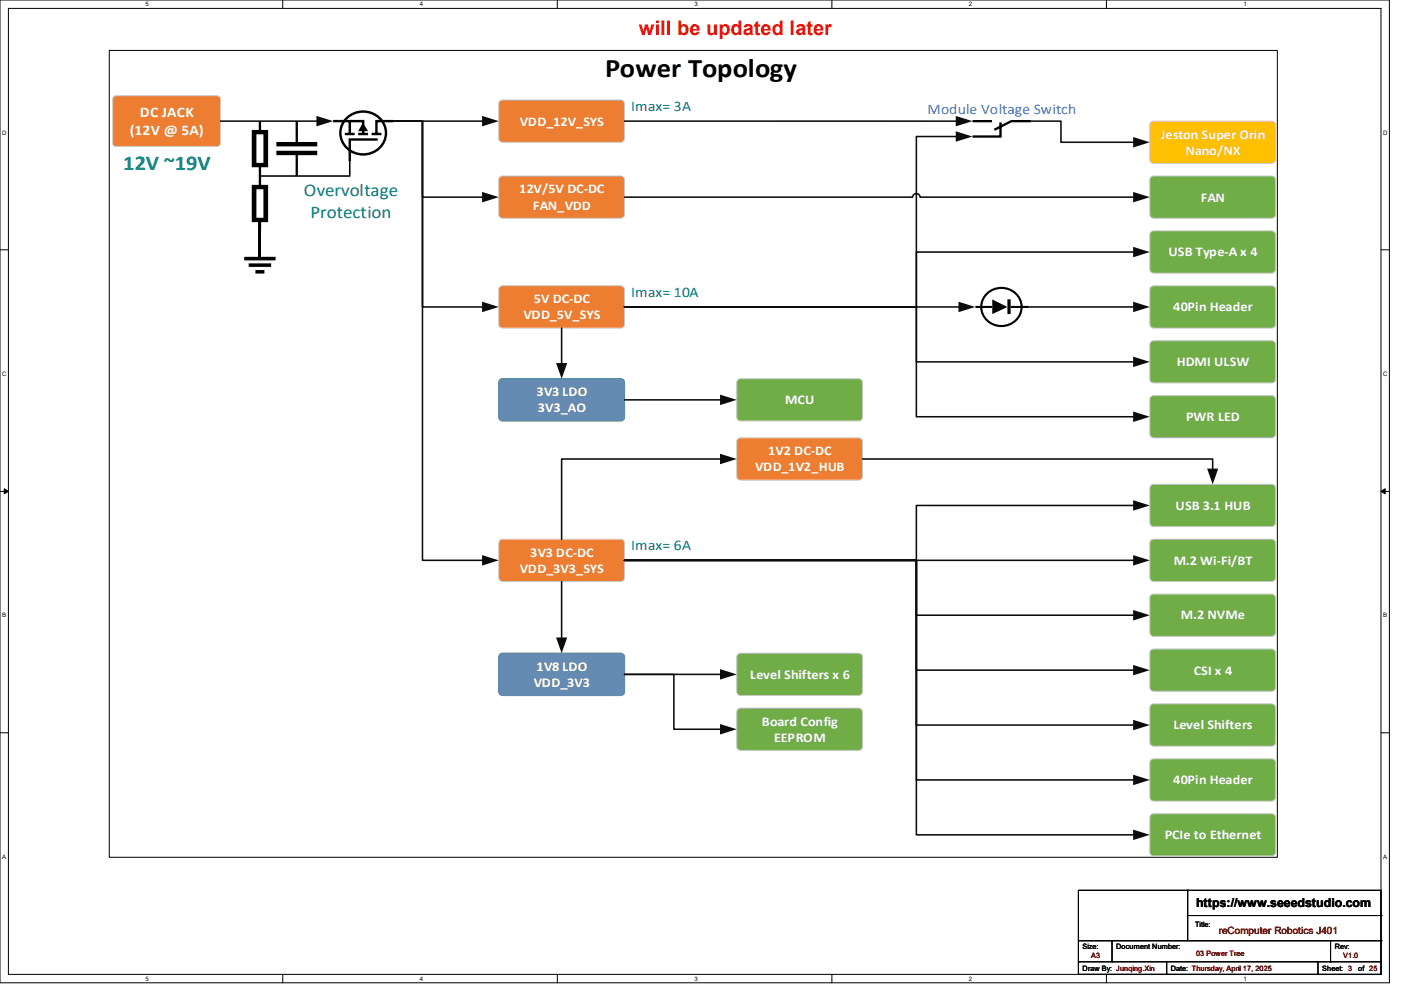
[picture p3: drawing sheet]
<svg xmlns="http://www.w3.org/2000/svg" width="297mm" height="210mm" viewBox="0 0 297 210" stroke-linecap="round" stroke-linejoin="round" font-family="sans-serif">
<path d="M0 0h293.9v207.9h-293.9zM1.8 1.8h290.3v204.3h-290.3z" fill="none" stroke="#000" stroke-width=".21"/>
<g fill="#fff">
<path d="M30.8 .2h.7v1.4h-.7z"/>
<path d="M30.8 206.2h.7v1.4h-.7z"/>
</g>
<path d="M59.8 0v1.8M59.8 206.1v1.8" fill="none" stroke="#000" stroke-width=".21"/>
<g fill="#fff">
<path d="M88.8 .2h.7v1.4h-.7z"/>
<path d="M88.8 206.2h.7v1.4h-.7z"/>
</g>
<path d="M117.9 0v1.8M117.9 206.1v1.8" fill="none" stroke="#000" stroke-width=".21"/>
<g fill="#fff">
<path d="M146.9 .2h.7v1.4h-.7z"/>
<path d="M146.9 206.2h.7v1.4h-.7z"/>
</g>
<path d="M176 0v1.8M176 206.1v1.8" fill="none" stroke="#000" stroke-width=".21"/>
<g fill="#fff">
<path d="M205 .2h.7v1.4h-.7z"/>
<path d="M205 206.2h.7v1.4h-.7z"/>
</g>
<path d="M234.1 0v1.8M234.1 206.1v1.8" fill="none" stroke="#000" stroke-width=".21"/>
<g fill="#fff">
<path d="M263.1 .2h.6v1.4h-.6z"/>
<path d="M263.1 206.2h.6v1.4h-.6z"/>
<path d="M.5 27.3h.9v1.4h-.9z"/>
<path d="M292.6 27.3h.9v1.4h-.9z"/>
<path d="M.5 78.4h.9v1.4h-.9z"/>
<path d="M292.6 78.4h.9v1.4h-.9z"/>
</g>
<path d="M0 52.8h1.8M292.1 52.8h1.8" fill="none" stroke="#000" stroke-width=".21"/>
<g fill="#fff">
<path d="M.5 129.5h.8v1.4h-.8z"/>
<path d="M292.6 129.5h.8v1.4h-.8z"/>
</g>
<path d="M0 103.9h1.8M292.1 103.9h1.8" fill="none" stroke="#000" stroke-width=".21"/>
<path d="M.9 103.4l.9 .5-.9 .5zM292.1 103.9l.9-.5v1z" fill="#000" stroke="#000" stroke-width=".21"/>
<g fill="#fff">
<path d="M.5 180.5h.8v1.4h-.8z"/>
<path d="M292.6 180.5h.8v1.4h-.8z"/>
</g>
<path d="M0 155h1.8M292.1 155h1.8" fill="none" stroke="#000" stroke-width=".21"/>
<path d="M23.2 10.7h247v170.6h-247z" fill="#fff"/>
<path d="M23.1 10.7h247.1v170.6h-247.1z" fill="none" stroke="#000" stroke-width=".21"/>
<g fill="#000">
<path d="M76.8 25.9l1.1 1.8h-2.1z"/>
<path d="M53.3 27.5h3.4v7.9h-1v-1h-1.5v-6h1.5v7h-2.4z" fill-rule="evenodd"/>
<path d="M58.5 30v1h8.6v-1zM58.5 31.9v.9h8.6v-.9z" fill-rule="evenodd"/>
<path d="M54.7 46.2h.5v8.2h-.5z" fill-rule="evenodd"/>
<path d="M53.3 39.1h3.4v7.9h-1v-.9h-1.5v-6.1h1.5v7h-2.4z" fill-rule="evenodd"/>
<path d="M213.1 63.3h.7v3.1h-.7zM209.9 63.3v3.1l3.2-1.5z" fill-rule="evenodd"/>
</g>
<path d="M55 25.6v2.3M55 34.9v4.6M62.8 25.6v4.5M62.8 32.7v4.5M205.7 25.6h4.2M211.7 25.9v3h-6M218.1 25.6h-4.2l-3.6 1.9M55 46.5v2.3" fill="none" stroke="#000" stroke-width=".49"/>
<path d="M51.7 54.7h6.6M52.6 56.1h4.8M54 57.5h1.9" fill="none" stroke="#000" stroke-width=".75" stroke-linecap="butt"/>
<path d="M70.5 25.6h3.5v2.7M73 28.3h2M73.1 25.2a4.8 4.8 0 0 1 5.6-1.2 4.8 4.8 0 0 1 2.9 4.9 4.9 4.9 0 0 1-5.2 3.7 4.9 4.9 0 0 1-4.4-4.5 4.4 4.4 0 0 1 1.1-2.9zM74 25.6h2.8v1.3M75.8 28.3h2.1M76.8 26.7v1.6M78.6 28.3h2.1M79.9 29.5h-5.9v4.6M83.2 25.6h-3.6v2.8" fill="none" stroke="#000" stroke-width=".51"/>
<path d="M206.4 64.9h3.5M208.6 62.3a4.2 4.2 0 0 1 5.3-.9 4.2 4.2 0 0 1 2 4.9 4.3 4.3 0 0 1-5.1 2.5 4.3 4.3 0 0 1-3.2-4.6l.2-.7zM213.8 64.9h3.8" fill="none" stroke="#000" stroke-width=".45"/>
<path d="M74 34.1v3.1h-19" fill="none" stroke="#000" stroke-width=".33"/>
<path d="M24 20.5l.6-.2h21.3a.7 .7 0 0 1 .7 .6v9.4a.69 .69 0 0 1-.7 .7h-21.3a.68 .68 0 0 1-.8-.7v-9.4z" fill-rule="evenodd" fill="#ed7d31"/>
<path d="M24 20.5l.6-.2h21.3a.7 .7 0 0 1 .7 .6v9.4a.69 .69 0 0 1-.7 .7h-21.3a.68 .68 0 0 1-.8-.7v-9.4z" fill="none" stroke="#c8c8c8" stroke-width=".21"/>
<path d="M105.8 21.4l.5-.2h25a.81 .81 0 0 1 .8 .7v7.4a.81 .81 0 0 1-.8 .8h-25a.81 .81 0 0 1-.8-.8v-7.4z" fill-rule="evenodd" fill="#ed7d31"/>
<path d="M105.8 21.4l.5-.2h25a.81 .81 0 0 1 .8 .7v7.4a.81 .81 0 0 1-.8 .8h-25a.81 .81 0 0 1-.8-.8v-7.4z" fill="none" stroke="#c8c8c8" stroke-width=".21"/>
<path d="M46.6 25.6h20.6" fill="none" stroke="#0c0c0c" stroke-width=".33"/>
<path d="M66.9 24.5l3.6 1.1-3.6 1.1z" fill="#0c0c0c"/>
<path d="M243.5 25.8l.6-.2h24.9a.81 .81 0 0 1 .8 .8v7.4a.81 .81 0 0 1-.8 .8h-24.9a.81 .81 0 0 1-.9-.8v-7.4z" fill-rule="evenodd" fill="#fec000"/>
<path d="M243.5 25.8l.6-.2h24.9a.81 .81 0 0 1 .8 .8v7.4a.81 .81 0 0 1-.8 .8h-24.9a.81 .81 0 0 1-.9-.8v-7.4z" fill="none" stroke="#c8c8c8" stroke-width=".21"/>
<path d="M105.8 60.7l.5-.3h25a.81 .81 0 0 1 .8 .8v7.4a.81 .81 0 0 1-.8 .8h-25a.81 .81 0 0 1-.8-.8v-7.4z" fill-rule="evenodd" fill="#ed7d31"/>
<path d="M105.8 60.7l.5-.3h25a.81 .81 0 0 1 .8 .8v7.4a.81 .81 0 0 1-.8 .8h-25a.81 .81 0 0 1-.8-.8v-7.4z" fill="none" stroke="#c8c8c8" stroke-width=".21"/>
<path d="M105.8 80.3l.5-.2h25a.81 .81 0 0 1 .8 .8v7.4a.81 .81 0 0 1-.8 .7h-25a.81 .81 0 0 1-.8-.7v-7.4z" fill-rule="evenodd" fill="#668bb3"/>
<path d="M105.8 80.3l.5-.2h25a.81 .81 0 0 1 .8 .8v7.4a.81 .81 0 0 1-.8 .7h-25a.81 .81 0 0 1-.8-.7v-7.4z" fill="none" stroke="#547495" stroke-width=".25"/>
<path d="M156.1 80.3l.6-.2h24.9a.81 .81 0 0 1 .9 .8v7.4a.81 .81 0 0 1-.9 .7h-24.9a.81 .81 0 0 1-.8-.7v-7.4z" fill-rule="evenodd" fill="#70ad47"/>
<path d="M156.1 80.3l.6-.2h24.9a.81 .81 0 0 1 .9 .8v7.4a.81 .81 0 0 1-.9 .7h-24.9a.81 .81 0 0 1-.8-.7v-7.4z" fill="none" stroke="#c8c8c8" stroke-width=".21"/>
<path d="M243.5 37.5l.6-.3h24.9a.81 .81 0 0 1 .8 .8v7.4a.81 .81 0 0 1-.8 .8h-24.9a.81 .81 0 0 1-.9-.8v-7.4z" fill-rule="evenodd" fill="#70ad47"/>
<path d="M243.5 37.5l.6-.3h24.9a.81 .81 0 0 1 .8 .8v7.4a.81 .81 0 0 1-.8 .8h-24.9a.81 .81 0 0 1-.9-.8v-7.4z" fill="none" stroke="#c8c8c8" stroke-width=".21"/>
<path d="M156.1 92.8l.6-.2h24.9a.81 .81 0 0 1 .9 .8v7.4a.81 .81 0 0 1-.9 .7h-24.9a.81 .81 0 0 1-.8-.7v-7.4z" fill-rule="evenodd" fill="#ed7d31"/>
<path d="M156.1 92.8l.6-.2h24.9a.81 .81 0 0 1 .9 .8v7.4a.81 .81 0 0 1-.9 .7h-24.9a.81 .81 0 0 1-.8-.7v-7.4z" fill="none" stroke="#c8c8c8" stroke-width=".21"/>
<path d="M243.5 49.1l.6-.3h24.9a.81 .81 0 0 1 .8 .8v7.4a.81 .81 0 0 1-.8 .8h-24.9a.81 .81 0 0 1-.9-.8v-7.4z" fill-rule="evenodd" fill="#70ad47"/>
<path d="M243.5 49.1l.6-.3h24.9a.81 .81 0 0 1 .8 .8v7.4a.81 .81 0 0 1-.8 .8h-24.9a.81 .81 0 0 1-.9-.8v-7.4z" fill="none" stroke="#c8c8c8" stroke-width=".21"/>
<path d="M243.5 60.7l.6-.3h24.9a.81 .81 0 0 1 .8 .8v7.4a.81 .81 0 0 1-.8 .8h-24.9a.81 .81 0 0 1-.9-.8v-7.4z" fill-rule="evenodd" fill="#70ad47"/>
<path d="M243.5 60.7l.6-.3h24.9a.81 .81 0 0 1 .8 .8v7.4a.81 .81 0 0 1-.8 .8h-24.9a.81 .81 0 0 1-.9-.8v-7.4z" fill="none" stroke="#c8c8c8" stroke-width=".21"/>
<path d="M243.5 72.3l.6-.2h24.9a.81 .81 0 0 1 .8 .7v7.4a.81 .81 0 0 1-.8 .8h-24.9a.81 .81 0 0 1-.9-.8v-7.4z" fill-rule="evenodd" fill="#70ad47"/>
<path d="M243.5 72.3l.6-.2h24.9a.81 .81 0 0 1 .8 .7v7.4a.81 .81 0 0 1-.8 .8h-24.9a.81 .81 0 0 1-.9-.8v-7.4z" fill="none" stroke="#c8c8c8" stroke-width=".21"/>
<path d="M243.5 83.9l.6-.2h24.9a.81 .81 0 0 1 .8 .7v7.4a.81 .81 0 0 1-.8 .8h-24.9a.81 .81 0 0 1-.9-.8v-7.4z" fill-rule="evenodd" fill="#70ad47"/>
<path d="M243.5 83.9l.6-.2h24.9a.81 .81 0 0 1 .8 .7v7.4a.81 .81 0 0 1-.8 .8h-24.9a.81 .81 0 0 1-.9-.8v-7.4z" fill="none" stroke="#c8c8c8" stroke-width=".21"/>
<path d="M105.8 114.3l.5-.3h25a.81 .81 0 0 1 .8 .8v7.4a.81 .81 0 0 1-.8 .8h-25a.81 .81 0 0 1-.8-.8v-7.4z" fill-rule="evenodd" fill="#ed7d31"/>
<path d="M105.8 114.3l.5-.3h25a.81 .81 0 0 1 .8 .8v7.4a.81 .81 0 0 1-.8 .8h-25a.81 .81 0 0 1-.8-.8v-7.4z" fill="none" stroke="#c8c8c8" stroke-width=".21"/>
<path d="M105.8 138.4l.5-.2h25a.81 .81 0 0 1 .8 .7v7.4a.81 .81 0 0 1-.8 .8h-25a.81 .81 0 0 1-.8-.8v-7.4z" fill-rule="evenodd" fill="#668bb3"/>
<path d="M105.8 138.4l.5-.2h25a.81 .81 0 0 1 .8 .7v7.4a.81 .81 0 0 1-.8 .8h-25a.81 .81 0 0 1-.8-.8v-7.4z" fill="none" stroke="#547495" stroke-width=".25"/>
<path d="M156.1 138.4l.6-.2h24.9a.81 .81 0 0 1 .9 .7v7.4a.81 .81 0 0 1-.9 .8h-24.9a.81 .81 0 0 1-.8-.8v-7.4z" fill-rule="evenodd" fill="#70ad47"/>
<path d="M156.1 138.4l.6-.2h24.9a.81 .81 0 0 1 .9 .7v7.4a.81 .81 0 0 1-.9 .8h-24.9a.81 .81 0 0 1-.8-.8v-7.4z" fill="none" stroke="#c8c8c8" stroke-width=".21"/>
<path d="M243.5 102.7l.6-.3h24.9a.81 .81 0 0 1 .8 .8v7.4a.81 .81 0 0 1-.8 .8h-24.9a.81 .81 0 0 1-.9-.8v-7.4z" fill-rule="evenodd" fill="#70ad47"/>
<path d="M243.5 102.7l.6-.3h24.9a.81 .81 0 0 1 .8 .8v7.4a.81 .81 0 0 1-.8 .8h-24.9a.81 .81 0 0 1-.9-.8v-7.4z" fill="none" stroke="#c8c8c8" stroke-width=".21"/>
<path d="M243.5 114.3l.6-.3h24.9a.81 .81 0 0 1 .8 .8v7.4a.81 .81 0 0 1-.8 .8h-24.9a.81 .81 0 0 1-.9-.8v-7.4z" fill-rule="evenodd" fill="#70ad47"/>
<path d="M243.5 114.3l.6-.3h24.9a.81 .81 0 0 1 .8 .8v7.4a.81 .81 0 0 1-.8 .8h-24.9a.81 .81 0 0 1-.9-.8v-7.4z" fill="none" stroke="#c8c8c8" stroke-width=".21"/>
<path d="M243.5 125.9l.6-.3h24.9a.81 .81 0 0 1 .8 .8v7.4a.81 .81 0 0 1-.8 .8h-24.9a.81 .81 0 0 1-.9-.8v-7.4z" fill-rule="evenodd" fill="#70ad47"/>
<path d="M243.5 125.9l.6-.3h24.9a.81 .81 0 0 1 .8 .8v7.4a.81 .81 0 0 1-.8 .8h-24.9a.81 .81 0 0 1-.9-.8v-7.4z" fill="none" stroke="#c8c8c8" stroke-width=".21"/>
<path d="M243.5 137.5l.6-.2h24.9a.81 .81 0 0 1 .8 .7v7.4a.81 .81 0 0 1-.8 .8h-24.9a.81 .81 0 0 1-.9-.8v-7.4z" fill-rule="evenodd" fill="#70ad47"/>
<path d="M243.5 137.5l.6-.2h24.9a.81 .81 0 0 1 .8 .7v7.4a.81 .81 0 0 1-.8 .8h-24.9a.81 .81 0 0 1-.9-.8v-7.4z" fill="none" stroke="#c8c8c8" stroke-width=".21"/>
<path d="M243.5 149.1l.6-.2h24.9a.81 .81 0 0 1 .8 .8v7.3a.81 .81 0 0 1-.8 .8h-24.9a.81 .81 0 0 1-.9-.8v-7.3z" fill-rule="evenodd" fill="#70ad47"/>
<path d="M243.5 149.1l.6-.2h24.9a.81 .81 0 0 1 .8 .8v7.3a.81 .81 0 0 1-.8 .8h-24.9a.81 .81 0 0 1-.9-.8v-7.3z" fill="none" stroke="#c8c8c8" stroke-width=".21"/>
<path d="M243.5 160.7l.6-.2h24.9a.81 .81 0 0 1 .8 .8v7.3a.81 .81 0 0 1-.8 .8h-24.9a.81 .81 0 0 1-.9-.8v-7.3z" fill-rule="evenodd" fill="#70ad47"/>
<path d="M243.5 160.7l.6-.2h24.9a.81 .81 0 0 1 .8 .8v7.3a.81 .81 0 0 1-.8 .8h-24.9a.81 .81 0 0 1-.9-.8v-7.3z" fill="none" stroke="#c8c8c8" stroke-width=".21"/>
<path d="M243.5 172.3l.6-.2h24.9a.81 .81 0 0 1 .8 .8v7.3a.81 .81 0 0 1-.8 .8h-24.9a.81 .81 0 0 1-.9-.8v-7.3z" fill-rule="evenodd" fill="#70ad47"/>
<path d="M243.5 172.3l.6-.2h24.9a.81 .81 0 0 1 .8 .8v7.3a.81 .81 0 0 1-.8 .8h-24.9a.81 .81 0 0 1-.9-.8v-7.3z" fill="none" stroke="#c8c8c8" stroke-width=".21"/>
<path d="M83.2 25.6h19.1" fill="none" stroke="#0c0c0c" stroke-width=".33"/>
<path d="M102 24.5l3.5 1.1-3.5 1.1z" fill="#0c0c0c"/>
<path d="M218.1 25.6h6.3v4.5h15.6" fill="none" stroke="#0c0c0c" stroke-width=".33"/>
<path d="M239.7 29l3.5 1.1-3.5 1.1z" fill="#0c0c0c"/>
<path d="M132.1 25.6h70.4" fill="none" stroke="#0c0c0c" stroke-width=".33"/>
<path d="M202.2 24.5l3.5 1.1-3.5 1.1z" fill="#0c0c0c"/>
<path d="M83.2 25.6h6.2v39.3h12.9" fill="none" stroke="#0c0c0c" stroke-width=".33"/>
<path d="M102 63.8l3.5 1.1-3.5 1.1z" fill="#0c0c0c"/>
<path d="M83.2 25.6h6.2v92.9h12.9" fill="none" stroke="#0c0c0c" stroke-width=".33"/>
<path d="M102 117.4l3.5 1.1-3.5 1.1z" fill="#0c0c0c"/>
<path d="M156.1 150l.6-.2h24.9a.81 .81 0 0 1 .9 .7v7.4a.81 .81 0 0 1-.9 .8h-24.9a.81 .81 0 0 1-.8-.8v-7.4z" fill-rule="evenodd" fill="#70ad47"/>
<path d="M156.1 150l.6-.2h24.9a.81 .81 0 0 1 .9 .7v7.4a.81 .81 0 0 1-.9 .8h-24.9a.81 .81 0 0 1-.8-.8v-7.4z" fill="none" stroke="#c8c8c8" stroke-width=".21"/>
<path d="M202.5 28.9h-8.6v36h-61.8" fill="none" stroke="#0c0c0c" stroke-width=".33"/>
<path d="M202.2 27.8l3.5 1.1-3.5 1.1z" fill="#0c0c0c"/>
<path d="M240 53.3h-46.1v11.6h-61.8" fill="none" stroke="#0c0c0c" stroke-width=".33"/>
<path d="M239.7 52.2l3.5 1.1-3.5 1.1z" fill="#0c0c0c"/>
<path d="M132.1 64.9h71" fill="none" stroke="#0c0c0c" stroke-width=".33"/>
<path d="M202.8 63.8l3.5 1.1-3.5 1.1z" fill="#0c0c0c"/>
<path d="M132.1 64.9h61.8v11.6h46.1" fill="none" stroke="#0c0c0c" stroke-width=".33"/>
<path d="M239.7 75.4l3.5 1.1-3.5 1.1z" fill="#0c0c0c"/>
<path d="M132.1 64.9h61.8v23.2h46.1" fill="none" stroke="#0c0c0c" stroke-width=".33"/>
<path d="M239.7 87l3.5 1.1-3.5 1.2z" fill="#0c0c0c"/>
<path d="M217.6 64.9h22.4" fill="none" stroke="#0c0c0c" stroke-width=".33"/>
<path d="M239.7 63.8l3.5 1.1-3.5 1.1z" fill="#0c0c0c"/>
<path d="M118.8 69.4v7.6" fill="none" stroke="#0c0c0c" stroke-width=".33"/>
<path d="M117.6 76.8h2.4l-1.2 3.3z" fill="#0c0c0c"/>
<path d="M152.6 97.1h-33.8v16.9" fill="none" stroke="#0c0c0c" stroke-width=".33"/>
<path d="M152.3 96l3.6 1.1-3.6 1.1z" fill="#0c0c0c"/>
<path d="M182.5 97.1h74v2.3" fill="none" stroke="#0c0c0c" stroke-width=".33"/>
<path d="M255.4 99.1h2.3l-1.2 3.3z" fill="#0c0c0c"/>
<path d="M132.1 118.5h107.9" fill="none" stroke="#0c0c0c" stroke-width=".33"/>
<path d="M239.7 117.4l3.5 1.1-3.5 1.1z" fill="#0c0c0c"/>
<path d="M132.1 118.5h61.8v11.6h46.1" fill="none" stroke="#0c0c0c" stroke-width=".33"/>
<path d="M239.7 129l3.5 1.1-3.5 1.1z" fill="#0c0c0c"/>
<path d="M132.1 118.5h61.8v23.2h46.1" fill="none" stroke="#0c0c0c" stroke-width=".33"/>
<path d="M239.7 140.6l3.5 1.1-3.5 1.1z" fill="#0c0c0c"/>
<path d="M132.1 118.5h61.8v34.8h46.1" fill="none" stroke="#0c0c0c" stroke-width=".33"/>
<path d="M239.7 152.2l3.5 1.1-3.5 1.2z" fill="#0c0c0c"/>
<path d="M132.1 118.5h61.8v46.5h46.1" fill="none" stroke="#0c0c0c" stroke-width=".33"/>
<path d="M239.7 163.8l3.5 1.2-3.5 1.1z" fill="#0c0c0c"/>
<path d="M132.1 118.5h61.8v58.1h46.1" fill="none" stroke="#0c0c0c" stroke-width=".33"/>
<path d="M239.7 175.5l3.5 1.1-3.5 1.1z" fill="#0c0c0c"/>
<path d="M132.1 84.6h20.5" fill="none" stroke="#0c0c0c" stroke-width=".33"/>
<path d="M152.3 83.5l3.6 1.1-3.6 1.1z" fill="#0c0c0c"/>
<path d="M118.8 123v12.1" fill="none" stroke="#0c0c0c" stroke-width=".33"/>
<path d="M117.6 134.8h2.4l-1.2 3.4z" fill="#0c0c0c"/>
<path d="M132.1 142.6h20.5" fill="none" stroke="#0c0c0c" stroke-width=".33"/>
<path d="M152.3 141.5l3.6 1.1-3.6 1.1z" fill="#0c0c0c"/>
<path d="M132.1 142.6h10.5v11.6h10" fill="none" stroke="#0c0c0c" stroke-width=".33"/>
<path d="M152.3 153.1l3.6 1.1-3.6 1.1z" fill="#0c0c0c"/>
<path d="M240 106.9h-46.1v11.6h-61.8" fill="none" stroke="#0c0c0c" stroke-width=".33"/>
<path d="M239.7 105.8l3.5 1.1-3.5 1.1z" fill="#0c0c0c"/>
<path d="M105.8 37.5l.5-.3h25a.81 .81 0 0 1 .8 .8v7.4a.81 .81 0 0 1-.8 .8h-25a.81 .81 0 0 1-.8-.8v-7.4z" fill-rule="evenodd" fill="#ed7d31"/>
<path d="M105.8 37.5l.5-.3h25a.81 .81 0 0 1 .8 .8v7.4a.81 .81 0 0 1-.8 .8h-25a.81 .81 0 0 1-.8-.8v-7.4z" fill="none" stroke="#c8c8c8" stroke-width=".21"/>
<path d="M83.2 25.6h6.2v16.1h12.9" fill="none" stroke="#0c0c0c" stroke-width=".33"/>
<path d="M102 40.6l3.5 1.1-3.5 1.1z" fill="#0c0c0c"/>
<path d="M132.1 41.7h61a.79 .79 0 0 1 .8-.7 .79 .79 0 0 1 .7 .7h45.4" fill="none" stroke="#0c0c0c" stroke-width=".33"/>
<path d="M239.7 40.6l3.5 1.1-3.5 1.1z" fill="#0c0c0c"/>
<g fill="none" stroke="#000" stroke-width=".21">
<path d="M228.1 188.3h64v17.8h-64zM228.1 199h64M235.2 199v4.4M251.2 188.3h.1M251.2 188.3v10.7M251.2 193.6h40.9M281.5 199v4.4M292.1 199h.1M292.1 193.6h.1M228.1 203.4h.1M228.1 203.4h64M235.2 203.4h.1"/>
<path d="M246.8 206.1h.1M246.8 203.4v2.7M278.8 206.1h.1M278.8 203.4v2.7M281.5 203.4h.1"/>
</g>
<text font-size="5.7" x="128" y="16.2">Power Topology</text>
<text font-size="4.5" fill="#007f7f" x="26.1" y="35.9">12V ~19V</text>
<text font-size="4.2" fill="#f00" x="135.1" y="7.5">will be updated later</text>
<g font-size="3.8" fill="#007f7f">
<text x="64.3" y="41.5">Overvoltage</text>
<text x="65.7" y="46">Protection</text>
</g>
<g font-size="3.1" fill="#007f7f">
<text x="133.5" y="23.5">Imax= 3A</text>
<text x="133.5" y="62.8">Imax= 10A</text>
<text x="133.5" y="116.4">Imax= 6A</text>
</g>
<g font-size="3.1" fill="#fff">
<text x="27.4" y="28.5">(12V @ 5A)</text>
<text x="29.6" y="24.7">DC JACK</text>
</g>
<text font-size="3.1" fill="#4672c4" x="196.2" y="24.2">Module Voltage Switch</text>
<g font-size="2.8" fill="#fff">
<text x="109.9" y="26.5">VDD_12V_SYS</text>
<text x="245.6" y="29.3">Jeston Super Orin</text>
<text x="250.8" y="32.7">Nano/NX</text>
<text x="109.9" y="40.9">12V/5V DC-DC</text>
<text x="112.7" y="44.3">FAN_VDD</text>
<text x="254" y="42.6">FAN</text>
<text x="247.2" y="54.2">USB Type-A x 4</text>
<text x="112.9" y="64.1">5V DC-DC</text>
<text x="248.2" y="65.8">40Pin Header</text>
<text x="110.7" y="67.5">VDD_5V_SYS</text>
<text x="249" y="77.4">HDMI ULSW</text>
<text x="113.5" y="83.8">3V3 LDO</text>
<text x="113.8" y="87.2">3V3_AO</text>
<text x="166.1" y="85.5">MCU</text>
<text x="250.9" y="89.1">PWR LED</text>
<text x="159.7" y="99.7">VDD_1V2_HUB</text>
<text x="162.5" y="96.3">1V2 DC-DC</text>
<text x="248.7" y="107.8">USB 3.1 HUB</text>
<text x="112.2" y="117.7">3V3 DC-DC</text>
<text x="248.3" y="119.4">M.2 Wi-Fi/BT</text>
<text x="109.9" y="121.1">VDD_3V3_SYS</text>
<text x="249.8" y="131">M.2 NVMe</text>
<text x="113.5" y="141.9">1V8 LDO</text>
<text x="158.7" y="143.6">Level Shifters x 6</text>
<text x="252.6" y="142.7">CSI x 4</text>
<text x="112.9" y="145.2">VDD_3V3</text>
<text x="161.2" y="153.5">Board Config</text>
<text x="248.2" y="154.3">Level Shifters</text>
<text x="163.7" y="156.8">EEPROM</text>
<text x="248.2" y="165.9">40Pin Header</text>
<text x="246.4" y="177.5">PCIe to Ethernet</text>
</g>
<text font-size="2.6" x="253" y="191.8">https://www.seeedstudio.com</text>
<text font-size="2.1" fill="#800000" x="257.8" y="197.5">reComputer Robotics J401</text>
<g font-size="1.6">
<text x="252.8" y="196">Title:</text>
<text x="229" y="200.7">Size:</text>
<text x="236.1" y="200.7">Document Number:</text>
<text x="282.4" y="200.7">Rev:</text>
<text x="229" y="205.4">Draw By: Junqing.Xin</text>
<text x="247.7" y="205.4">Date: Thursday, April 17, 2025</text>
<text x="279.7" y="205.4">Sheet: 3</text>
<text x="287.3" y="205.4">of 25</text>
</g>
<g font-size="1.6" fill="#800000">
<text x="230.8" y="202.7">A3</text>
<text x="253" y="202.2">03 Power Tree</text>
<text x="284.1" y="202.7">V1.0</text>
</g>
<g font-size="1.3">
<text x="30.8" y="1.3">5</text>
<text x="88.8" y="1.3">4</text>
<text x="146.9" y="1.3">3</text>
<text x="205" y="1.3">2</text>
<text x="263.1" y="1.3">1</text>
<text x=".5" y="28.4">D</text>
<text x="292.6" y="28.4">D</text>
<text x=".5" y="79.5">C</text>
<text x="292.6" y="79.5">C</text>
<text x=".5" y="130.6">B</text>
<text x="292.6" y="130.6">B</text>
<text x=".5" y="181.7">A</text>
<text x="292.6" y="181.7">A</text>
<text x="30.8" y="207.4">5</text>
<text x="88.8" y="207.4">4</text>
<text x="146.9" y="207.4">3</text>
<text x="205" y="207.4">2</text>
<text x="263.1" y="207.4">1</text>
</g>
</svg>
